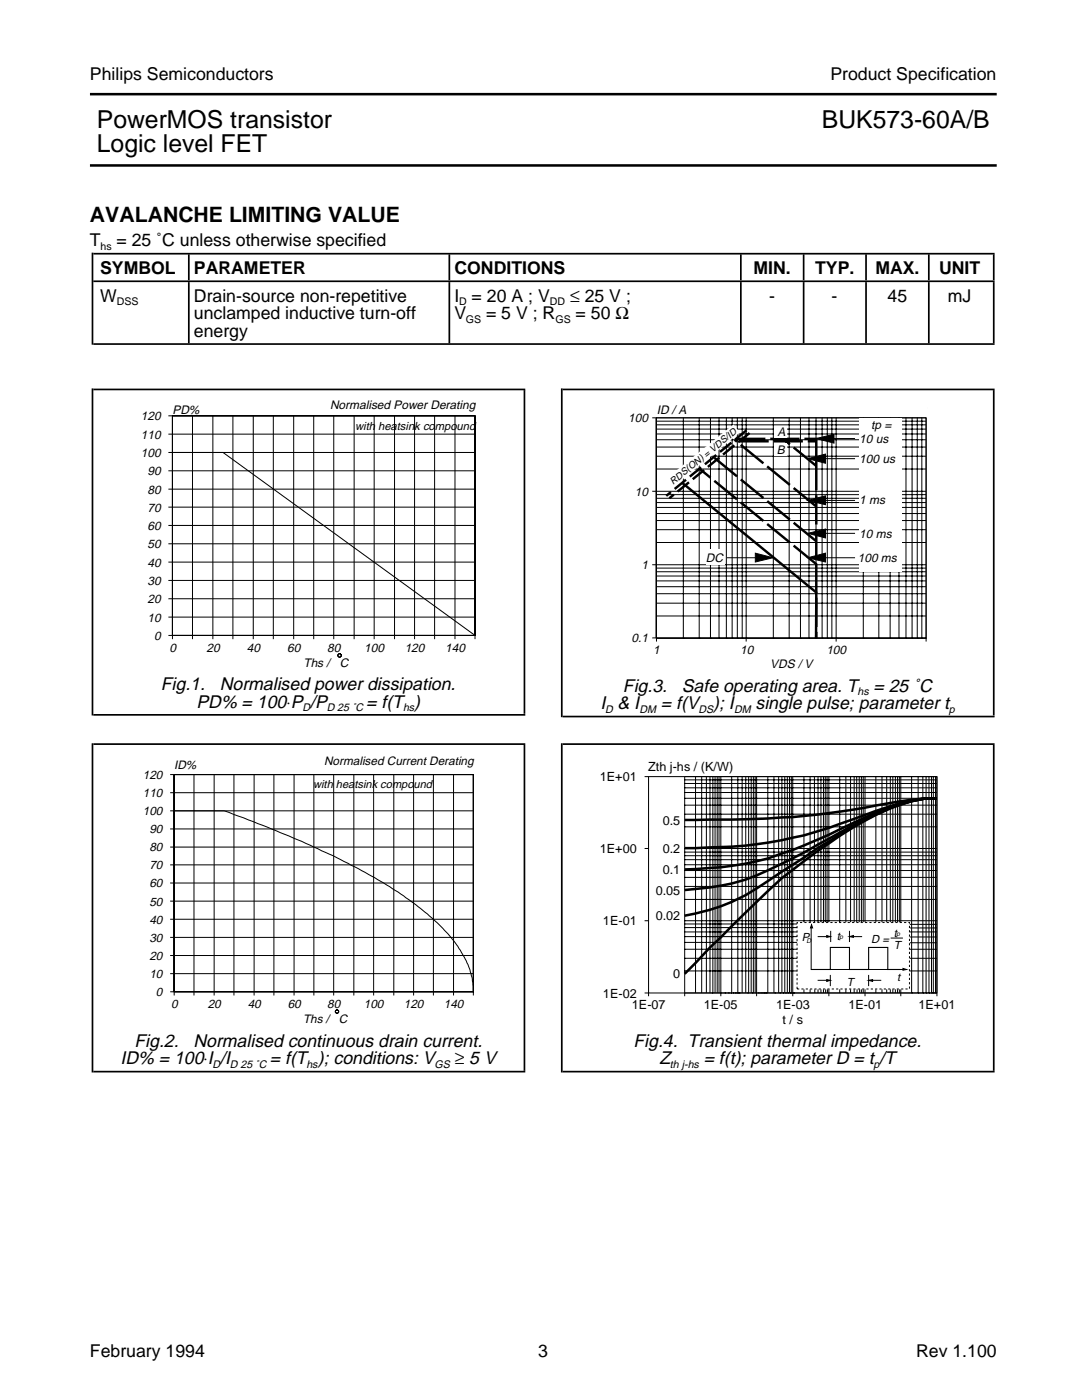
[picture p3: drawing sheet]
<svg xmlns="http://www.w3.org/2000/svg" width="216mm" height="279mm" viewBox="0 0 216 279" stroke-linecap="round" stroke-linejoin="round" font-family="sans-serif">
<g fill="none" stroke="#000" stroke-width=".2">
<path d="M33.6 83h61.2v44.6M33.6 86.6h61.2M33.6 90.3h61.2M33.6 94h61.2M33.6 97.6h61.2M34.4 83h60.4v43.8h-60.4zM34.4 90.3h10.1l50.3 36.5h-61.2M34.4 83v44.6M38.4 83v44.6M42.5 83v44.6M46.5 83v44.6M50.5 83v44.6"/>
<path d="M54.5 83v44.6M58.6 83v44.6M62.6 83v44.6M66.6 83v44.6M70.7 83v44.6M74.7 83v44.6M78.7 83v44.6M82.7 83v44.6M86.7 83v44.6M90.8 83v44.6M130.1 83.4h54.7v44.6M130.1 98h54.7"/>
<path d="M130.9 99.4h53.9M130.9 98.7h53.9M130.9 93.6h53.9M130.9 91h53.9M130.9 89.2h53.9M130.9 87.8h53.9M130.9 86.6h53.9M130.9 85.6h53.9M130.9 84.8h53.9M130.9 84.1h53.9M130.9 83.4v44M131 83.4h53.8v43.9h-53.8z"/>
<path d="M136.4 83.4v44M139.5 83.4v44M141.8 83.4v44M143.5 83.4v44M144.9 83.4v44M146.1 83.4v44M147.1 83.4v44M148.1 83.4v44M148.9 83.4v44.6M154.3 83.4v44M157.5 83.4v44M159.7 83.4v44"/>
<path d="M161.4 83.4v44M162.8 83.4v44M162.9 87.6h.1M164 83.4v44M164.7 99.9h5.9M164.7 91.5h5.9M165.1 83.4v44M166 83.4v44M166.4 87.5h4.2M166.8 83.4v44.6M172.3 83.4v44M175.4 83.4v44"/>
<path d="M177.6 83.4v44M179.4 83.4v44M180.8 83.4v44M182 83.4v44M183 83.4v44M183.9 83.4v44M33.6 101.2h61.2M33.6 104.9h61.2M33.6 108.5h61.2M33.6 112.2h61.2M33.6 115.8h61.2M33.6 119.5h61.2"/>
<path d="M130.1 112.7h54.7M130.9 118.5h53.9M130.9 117.1h53.9M130.9 115.9h53.9M130.9 115h53.9M130.9 114.1h53.9M130.9 113.4h53.9M130.9 108.3h53.9M130.9 105.7h53.9M130.9 103.9h53.9M130.9 102.5h53.9M130.9 101.3h53.9"/>
<path d="M130.9 100.3h53.9M145.1 111.3h5.6M164.7 111.3h5.9M164.7 106.4h5.9M33.6 123.2h61.2M130.1 127.3h.9v.7M130.9 127.4h.1M130.9 127.4h53.9M130.9 122.9h53.9M130.9 120.4h53.9M136.4 127.4h.1M139.5 127.4h.1"/>
<path d="M141.8 127.4h.1M143.5 127.4h.1M144.9 127.4h.1M146.1 127.4h.1M147.1 127.4h.1M148.1 127.4h.1M148.9 127.4h.1M154.3 127.4h.1M157.5 127.4h.1M159.7 127.4h.1M161.4 127.4h.1M162.8 127.4h.1"/>
<path d="M164 127.4h.1M165.1 127.4h.1M166 127.4h.1M166.8 127.4h.1M172.3 127.4h.1M175.4 127.4h.1M177.6 127.4h.1M179.4 127.4h.1M180.8 127.4h.1M182 127.4h.1M183 127.4h.1M183.9 127.4h.1"/>
<circle cx="67.8" cy="130.8" r=".34"/>
</g>
<path d="M148.9 85.9l-16 13.1M149.6 86.4l-16 13" fill="none" stroke="#000" stroke-width=".49" stroke-dasharray="2.9 1" stroke-linecap="butt"/>
<path d="M146.9 87.6h16v39.7M147.5 88.1h15.3M162.9 93l-6.6-5.4M162.9 101.1l-16.3-13.3M162.9 108l-20.5-16.8M162.9 112.6l-23.3-19.1" fill="none" stroke="#000" stroke-width=".49" stroke-dasharray="5.8 1" stroke-linecap="butt"/>
<path d="M136.1 96.3l26.8 21.9-.1 9.2" fill="none" stroke="#000" stroke-width=".49"/>
<path d="M161.2 99.9l3.5-.9v1.7zM161.2 91.5l3.5-.9v1.8zM162.8 87.5l3.6-.8v1.7zM150.7 110.4l3.5 .9-3.5 .9zM161.2 111.3l3.5-.9v1.8zM161.2 106.4l3.5-.8v1.8z" fill="#000" stroke="#000" stroke-width=".2"/>
<g fill="#fff">
<path d="M132.8 95.7l13.5-11 1.4 1.6-13.6 11.1z"/>
<path d="M171.3 83.4h8.6v30.6h-8.6z" fill-rule="evenodd"/>
<path d="M141 109.5h3.6v3.1h-3.6z" fill-rule="evenodd"/>
<path d="M171.5 80.2h13.5v2.9h-13.5z" fill-rule="evenodd"/>
<path d="M154.5 85h2.5v2.3h-2.5z" fill-rule="evenodd"/>
<path d="M154.5 88.5h2.5v2.5h-2.5z" fill-rule="evenodd"/>
</g>
<g fill="none" stroke="#000" stroke-width=".2">
<path d="M34 154.6h60.5v44.1M34 158.2h60.5M34.8 154.6h59.7v43.3h-59.7zM34.8 154.6v44.1M38.7 154.6v44.1M42.7 154.6v44.1M46.7 154.6v44.1M50.7 154.6v44.1M54.7 154.6v44.1M58.7 154.6v44.1M62.6 154.6v44.1M66.6 154.6v44.1"/>
<path d="M70.6 154.6v44.1M74.6 154.6v44.1M78.6 154.6v44.1M82.5 154.6v44.1M86.5 154.6v44.1M90.5 154.6v44.1M128.6 155h.8M129.4 155h57.6v43.2h-57.6zM136.6 158.2h50.4M136.6 159.3h50.4M136.6 157.2h50.4M136.6 156.4h50.4"/>
<path d="M136.6 155.6h50.4M138.8 155v43.2M140 155v43.2M140.9 155v43.2M141.7 155v43.2M142.2 155v43.2M142.7 155v43.2M143.1 155v43.2M143.5 155v43.2M143.8 155v43.8M146 155v43.2M147.2 155v43.2"/>
<path d="M148.1 155v43.2M148.8 155v43.2M149.4 155v43.2M149.9 155v43.2M150.3 155v43.2M150.7 155v43.2M151 155v43.8M153.2 155v43.2M154.4 155v43.2M155.4 155v43.2M156 155v43.2M156.6 155v43.2"/>
<path d="M157.1 155v43.2M157.5 155v43.2M157.9 155v43.2M158.2 155v43.8M160.4 155v29M161.6 155v29M162.5 155v29M163.2 155v29M163.8 155v29M164.3 155v29M164.7 155v29M165 155v29"/>
<path d="M165.4 155v29M167.6 155v29M168.8 155v29M169.7 155v29M170.4 155v29M170.9 155v29M171.4 155v29M171.9 155v29M172.2 155v29M172.6 155v29M174.8 155v29M176 155v29"/>
<path d="M176.9 155v29M177.7 155v29M178.2 155v29M178.7 155v29M179.1 155v29M179.5 155v29M179.7 155v29M181.9 155v43.2M183.2 155v43.2M184.1 155v43.2M184.8 155v43.2M185.4 155v43.2"/>
<path d="M185.9 155v43.2M186.2 155v43.2M186.7 155v43.2M34 161.8h60.5M34 165.4h60.5M34 169.1h60.5M34 172.6h60.5M34 176.2h60.5M34 179.8h60.5M34.8 161.8h9.9l2.9 1.1a177.6 177.6 0 0 1 29 13.3l.6 .4a52.2 52.2 0 0 1 13.6 11.5 17.8 17.8 0 0 1 3.5 7.3l.2 2.5h-60.5M128.6 169.3h.8M136.6 172.6h50.4"/>
<path d="M136.6 169.3h50.4M136.6 179.5h50.4M136.6 176.9h50.4M136.6 175.1h50.4M136.6 173.7h50.4M136.6 171.6h50.4M136.6 170.8h50.4M136.6 170.1h50.4M136.6 165h50.4M136.6 162.5h50.4M136.6 160.7h50.4M34 183.5h60.5"/>
<path d="M34 187.1h60.5M34 190.7h60.5M34 194.3h60.5M128.6 198.2h.8v.6M128.6 183.8h.8M136.6 198.8v-43.8h50.4v43.8M136.6 183.8h50.4M136.6 198.2h50.4M136.6 186.9h22.4M136.6 193.8h22.4M136.6 191.2h22.4M136.6 189.4h22.4"/>
<path d="M136.6 188.1h22.4M136.6 186h22.4M136.6 185.1h22.4M136.6 184.4h22.4M142.1 198.2h.1M143.8 198.2h.1M144.6 198.2h.1M145.3 198.2h.1M145.9 198.2h.1M146.3 198.2h.1M146.7 198.2h.1M147 198.2h.1"/>
<path d="M147.3 198.2h.1M147.5 198.2h.1M149.2 198.2h.1M150.1 198.2h.1M150.8 198.2h.1M151.3 198.2h.1M151.8 198.2h.1M152.1 198.2h.1M152.4 198.2h.1M152.7 198.2h.1M152.9 198.2h.1M154.6 198.2h.1"/>
<path d="M155.6 198.2h.1M156.2 198.2h.1M156.7 198.2h.1M157.2 198.2h.1M157.6 198.2h.1M157.9 198.2h.1M158.2 198.2h.1M158.4 198.2h.1M160.4 197.4v.8M161.6 197.4v.8M161.9 185.2v8.3h18.3M162.6 197.4v.8"/>
<path d="M163.2 186.9h1.8M163.2 195.6h1.8M163.2 197.4v.8M163.8 197.4v.8M164.3 197.4v.8M164.7 197.4v.8M165.1 197.4v.8M165.4 197.4v1.4M165.7 194.6v2.2M165.8 185.8v2.2M167.6 197.4v.8M168.8 197.4v.8"/>
<path d="M169.5 185.8v2.2M169.7 197.4v.8M170.3 186.9h1.7M170.4 197.4v.8M171 197.4v.8M171.5 197.4v.8M171.9 197.4v.8M172.2 197.4v.8M172.6 197.4v1.4M173.3 194.6v2.2M174.1 195.6h1.7M174.8 197.4v.8"/>
<path d="M176 197.4v.8M176.9 197.4v.8M177.7 197.4v.8M177.7 187.2h2.5M178.2 197.4v.8M178.7 197.4v.8M179.1 197.4v.8M179.5 197.4v.8M179.7 197.4v1.4M181.5 193.8h5.5M181.5 191.2h5.5M181.5 189.4h5.5"/>
<path d="M181.5 186h5.5M181.5 188.1h5.5M181.5 187h5.5M181.5 185.2h5.5M181.5 184.5h5.5M181.9 198.2h.1M183.2 198.2h.1M184.1 198.2h.1M184.8 198.2h.1M185.4 198.2h.1M185.9 198.2h.1M186.2 198.2h.1"/>
<path d="M186.7 198.2h.1"/>
<circle cx="67.2" cy="201.9" r=".34"/>
</g>
<path d="M187 159.3h-2.2a39.7 39.7 0 0 0-14.4 5.7l-2.8 1.8a141.9 141.9 0 0 0-11.6 8.4 458.9 458.9 0 0 0-19.4 19.1M187 159.3a59.6 59.6 0 0 0-12.2 1.5 154.7 154.7 0 0 1-33.2 2.8h-5M187 159.3a26.5 26.5 0 0 0-9.3 1.6l-7.3 2.5a79 79 0 0 1-28.8 5.7l-5 .2M187 159.3a24.3 24.3 0 0 0-9.3 1.8 100.3 100.3 0 0 0-12.3 5.5l-2.2 .9a72.5 72.5 0 0 1-12.2 4.4 67.1 67.1 0 0 1-14.4 1.6M187 159.3h-2.2a41.5 41.5 0 0 0-14.4 5.3l-5 2.8a125.9 125.9 0 0 1-16.6 8.1 50.8 50.8 0 0 1-12.2 2.1M187 159.3h-2.2a39.2 39.2 0 0 0-14.4 5.6l-7.2 4.3-7.2 4.7a56.5 56.5 0 0 1-12.2 7l-2.2 .7-5 1.1" fill="none" stroke="#000" stroke-width=".5"/>
<path d="M161.9 184.5l.2 .7h-.4zM165 186.7l.7 .2-.7 .2zM165 195.5l.7 .1-.7 .3zM169.5 186.9l.8-.2v.4zM173.3 195.6l.8-.1v.4zM180.2 193.3l.7 .2-.7 .1z" fill="#000" stroke="#000" stroke-width=".2"/>
<path d="M161.9 193.5h3.8v-4.4h3.8v4.4h3.8v-4.4h3.8v4.4h2.6" fill="none" stroke="#000" stroke-width=".22"/>
<path d="M159 184.1h22.5v13.3h-22.5z" fill="none" stroke="#000" stroke-width=".2" stroke-dasharray=".4" stroke-linecap="butt"/>
<path d="M175.1 151h12v3.1h-12z" fill-rule="evenodd" fill="#fff"/>
<path d="M18.6 56.1h179.9M18.6 50.6h179.9M18.6 77.7h86.2M18.6 68.7h179.9M112.3 77.7h86.2M18.6 148.5h86.2M18.6 142.7h86.2M112.3 148.5h86.2M112.3 143h86.2M18.6 213.9h86.2M112.3 213.9h86.2" fill="none" stroke="#000" stroke-width=".34"/>
<path d="M104.5 181.2h.3M198.1 181.2h.4" fill="none" stroke="#000" stroke-width="65" stroke-linecap="butt"/>
<path d="M18.3 181.2h.3M111.9 181.2h.4" fill="none" stroke="#000" stroke-width="65.7" stroke-linecap="butt"/>
<path d="M198.1 110.3h.4" fill="none" stroke="#000" stroke-width="64.9" stroke-linecap="butt"/>
<path d="M111.9 110.3h.4" fill="none" stroke="#000" stroke-width="65.6" stroke-linecap="butt"/>
<path d="M104.5 110.2h.3" fill="none" stroke="#000" stroke-width="64.6" stroke-linecap="butt"/>
<path d="M18.3 110.2h.3" fill="none" stroke="#000" stroke-width="65.3" stroke-linecap="butt"/>
<path d="M37.5 62.4h.3M89.5 62.4h.3M147.7 62.4h.3M160.2 62.4h.3M172.6 62.4h.4M185.2 62.4h.3M198.1 62.4h.4" fill="none" stroke="#000" stroke-width="12.2" stroke-linecap="butt"/>
<path d="M37.5 53.3h.3M89.5 53.3h.3M147.7 53.3h.3M160.2 53.3h.3M172.6 53.3h.4M185.2 53.3h.3M198.1 53.3h.4" fill="none" stroke="#000" stroke-width="5.2" stroke-linecap="butt"/>
<path d="M18.3 59.6h.3" fill="none" stroke="#000" stroke-width="18.4" stroke-linecap="butt"/>
<path d="M17.9 18.8h181M17.9 33h181" fill="none" stroke="#000" stroke-width=".51"/>
<g font-size="4.9">
<text x="19.3" y="25.5">PowerMOS transistor</text>
<text x="164" y="25.5">BUK573-60A/B</text>
<text x="19.3" y="30.4">Logic level FET</text>
</g>
<text font-size="4.2" x="17.9" y="44.4">AVALANCHE LIMITING VALUE</text>
<g font-size="3.6">
<text x="32.1" y="137.7">Fig.1.</text>
<text x="43.9" y="137.7">Normalised power dissipation.</text>
<text x="39.2" y="141.2">PD% = 100⋅P /P</text>
<text x="73.1" y="141.2">= f(T )</text>
<text x="119.8" y="141.6">I &amp; I</text>
<text x="124.3" y="138.1">Fig.3.</text>
<text x="131.9" y="141.6">= f(V</text>
<text x="136.1" y="138.1">Safe operating area. T</text>
<text x="142.3" y="141.6">); I</text>
<text x="150.8" y="141.6">single pulse; parameter t</text>
<text x="174.3" y="138.1">= 25 ˚C</text>
<text x="26.8" y="209">Fig.2.</text>
<text x="38.6" y="209">Normalised continuous drain current.</text>
<text x="126.4" y="209">Fig.4. Transient thermal impedance.</text>
<text x="24" y="212.4">ID% = 100⋅I /I</text>
<text x="53.8" y="212.4">= f(T ); conditions: V</text>
<text x="131.6" y="212.4">Z</text>
<text x="140.4" y="212.4">= f(t); parameter D = t /T</text>
</g>
<g font-size="3.5">
<text x="17.9" y="16">Philips Semiconductors</text>
<text x="165.7" y="16">Product Specification</text>
<text x="17.9" y="49.2">T</text>
<text x="23.2" y="49.2">= 25 ˚C unless otherwise specified</text>
<text x="20" y="54.7">SYMBOL</text>
<text x="38.7" y="54.7">PARAMETER</text>
<text x="90.7" y="54.7">CONDITIONS</text>
<text x="150.4" y="54.7">MIN.</text>
<text x="162.6" y="54.7">TYP.</text>
<text x="174.7" y="54.7">MAX.</text>
<text x="187.4" y="54.7">UNIT</text>
<text x="20" y="60.2">W</text>
<text x="38.7" y="63.7">unclamped inductive turn-off</text>
<text x="38.7" y="60.2">Drain-source non-repetitive</text>
<text x="90.7" y="60.2">I = 20 A ; V</text>
<text x="90.7" y="63.7">V</text>
<text x="97" y="63.7">= 5 V ; R</text>
<text x="113.8" y="60.2">≤ 25 V ;</text>
<text x="114.9" y="63.7">= 50 Ω</text>
<text x="153.5" y="60.2">-</text>
<text x="165.9" y="60.2">-</text>
<text x="177.1" y="60.2">45</text>
<text x="189.1" y="60.2">mJ</text>
<text x="38.7" y="67.2">energy</text>
<text x="90.7" y="212.4">≥ 5 V</text>
<text x="17.9" y="270.8">February 1994</text>
<text x="107.4" y="270.8">3</text>
<text x="182.8" y="270.8">Rev 1.100</text>
</g>
<g font-size="2.5">
<text x="119.7" y="155.9">1E+01</text>
<text x="129.3" y="153.8">Zth j-hs / (K/W)</text>
<text x="132.2" y="164.6">0.5</text>
<text x="119.7" y="170.3">1E+00</text>
<text x="132.2" y="170.2">0.2</text>
<text x="130.8" y="178.6">0.05</text>
<text x="132.2" y="174.5">0.1</text>
<text x="120.3" y="184.7">1E-01</text>
<text x="130.8" y="183.7">0.02</text>
<text x="134.4" y="195.2">0</text>
<text x="120.3" y="199.1">1E-02</text>
<text x="126.1" y="201.4">1E-07</text>
<text x="140.4" y="201.4">1E-05</text>
<text x="154.9" y="201.4">1E-03</text>
<text x="169.3" y="201.4">1E-01</text>
<text x="183.3" y="201.4">1E+01</text>
<text x="156.2" y="204.3">t / s</text>
</g>
<g font-size="2.4">
<text x="28.1" y="83.9">120</text>
<text x="34.4" y="82.6">PD%</text>
<text x="65.9" y="81.7">Normalised Power Derating</text>
<text x="131.1" y="82.6">ID / A</text>
<text x="28.1" y="87.5">110</text>
<text x="125.3" y="84.3">100</text>
<text x="155.2" y="87">A</text>
<text x="171.5" y="88.5">10 us</text>
<text x="173.8" y="85.6">tp =</text>
<text x="28.1" y="91.2">100</text>
<text x="29.4" y="94.8">90</text>
<text x="155" y="90.6">B</text>
<text x="171.5" y="92.4">100 us</text>
<text x="29.4" y="98.5">80</text>
<text x="126.7" y="98.9">10</text>
<text x="171.5" y="100.5">1 ms</text>
<text x="29.4" y="102.1">70</text>
<text x="29.4" y="105.7">60</text>
<text x="171.5" y="107.4">10 ms</text>
<text x="29.4" y="109.4">50</text>
<text x="29.4" y="113.1">40</text>
<text x="128" y="113.6">1</text>
<text x="140.8" y="112.1">DC</text>
<text x="171.2" y="112.1">100 ms</text>
<text x="29.4" y="116.7">30</text>
<text x="29.4" y="120.4">20</text>
<text x="29.4" y="124">10</text>
<text x="30.7" y="127.7">0</text>
<text x="33.8" y="130.2">0</text>
<text x="41.2" y="130.2">20</text>
<text x="49.3" y="130.2">40</text>
<text x="57.3" y="130.2">60</text>
<text x="65.3" y="130.2">80</text>
<text x="72.7" y="130.2">100</text>
<text x="80.8" y="130.2">120</text>
<text x="88.8" y="130.2">140</text>
<text x="126" y="128.2">0.1</text>
<text x="130.3" y="130.5">1</text>
<text x="147.7" y="130.6">10</text>
<text x="164.9" y="130.5">100</text>
<text x="60.5" y="133.1">Ths /</text>
<text x="67.8" y="133.1">C</text>
<text x="153.7" y="133.4">VDS / V</text>
<text x="28.5" y="155.5">120</text>
<text x="34.8" y="153.5">ID%</text>
<text x="64.7" y="152.7">Normalised Current Derating</text>
<text x="28.5" y="159.1">110</text>
<text x="28.5" y="162.7">100</text>
<text x="29.8" y="166.2">90</text>
<text x="29.8" y="169.9">80</text>
<text x="29.8" y="173.5">70</text>
<text x="29.8" y="177.1">60</text>
<text x="29.8" y="180.7">50</text>
<text x="29.8" y="184.3">40</text>
<text x="29.8" y="187.9">30</text>
<text x="29.8" y="191.6">20</text>
<text x="29.8" y="195.2">10</text>
<text x="31.1" y="198.8">0</text>
<text x="34.2" y="201.3">0</text>
<text x="41.5" y="201.3">20</text>
<text x="49.4" y="201.3">40</text>
<text x="57.4" y="201.3">60</text>
<text x="65.3" y="201.3">80</text>
<text x="72.6" y="201.3">100</text>
<text x="80.6" y="201.3">120</text>
<text x="88.6" y="201.3">140</text>
<text x="60.5" y="204.1">Ths /</text>
<text x="67.6" y="204.1">C</text>
</g>
<g font-size="2.3">
<text x="70.9" y="85.8">with heatsink compound</text>
<text x="62.5" y="157.3">with heatsink compound</text>
<text x="160" y="187.7">P</text>
<text x="167" y="187.5">t</text>
<text x="173.8" y="188.2">D =</text>
<text x="178.4" y="189.5">T</text>
<text x="178.4" y="186.9">t</text>
<text x="169" y="196.9">T</text>
<text x="179" y="195.7">t</text>
</g>
<g font-size="2.2">
<text x="60.4" y="141.9">D</text>
<text x="65.2" y="141.9">D 25 ˚C</text>
<text x="80.4" y="141.9">hs</text>
<text x="120.7" y="142.3">D</text>
<text x="127.6" y="142.3">DM</text>
<text x="139.4" y="142.3">DS</text>
<text x="146.5" y="142.3">DM</text>
<text x="171.1" y="138.8">hs</text>
<text x="189.3" y="142.3">p</text>
<text x="42.4" y="213.2">D</text>
<text x="45.9" y="213.2">D 25 ˚C</text>
<text x="61.1" y="213.2">hs</text>
<text x="86.7" y="213.2">GS</text>
<text x="133.7" y="213.2">th j-hs</text>
<text x="174.3" y="213.2">p</text>
</g>
<g font-size="2.1">
<text x="20.1" y="49.9">hs</text>
<text x="23.3" y="60.9">DSS</text>
<text x="91.6" y="60.9">D</text>
<text x="93" y="64.4">GS</text>
<text x="109.7" y="60.9">DD</text>
<text x="110.8" y="64.4">GS</text>
</g>
<text font-size="1.9" x="134.3" y="96.8" transform="rotate(-39 134.3 96.8)">RDS(ON) = VDS/ID</text>
<g font-size="1.3">
<text x="160.9" y="188.2">D</text>
<text x="167.5" y="187.5">p</text>
<text x="178.9" y="186.9">p</text>
</g>
</svg>
